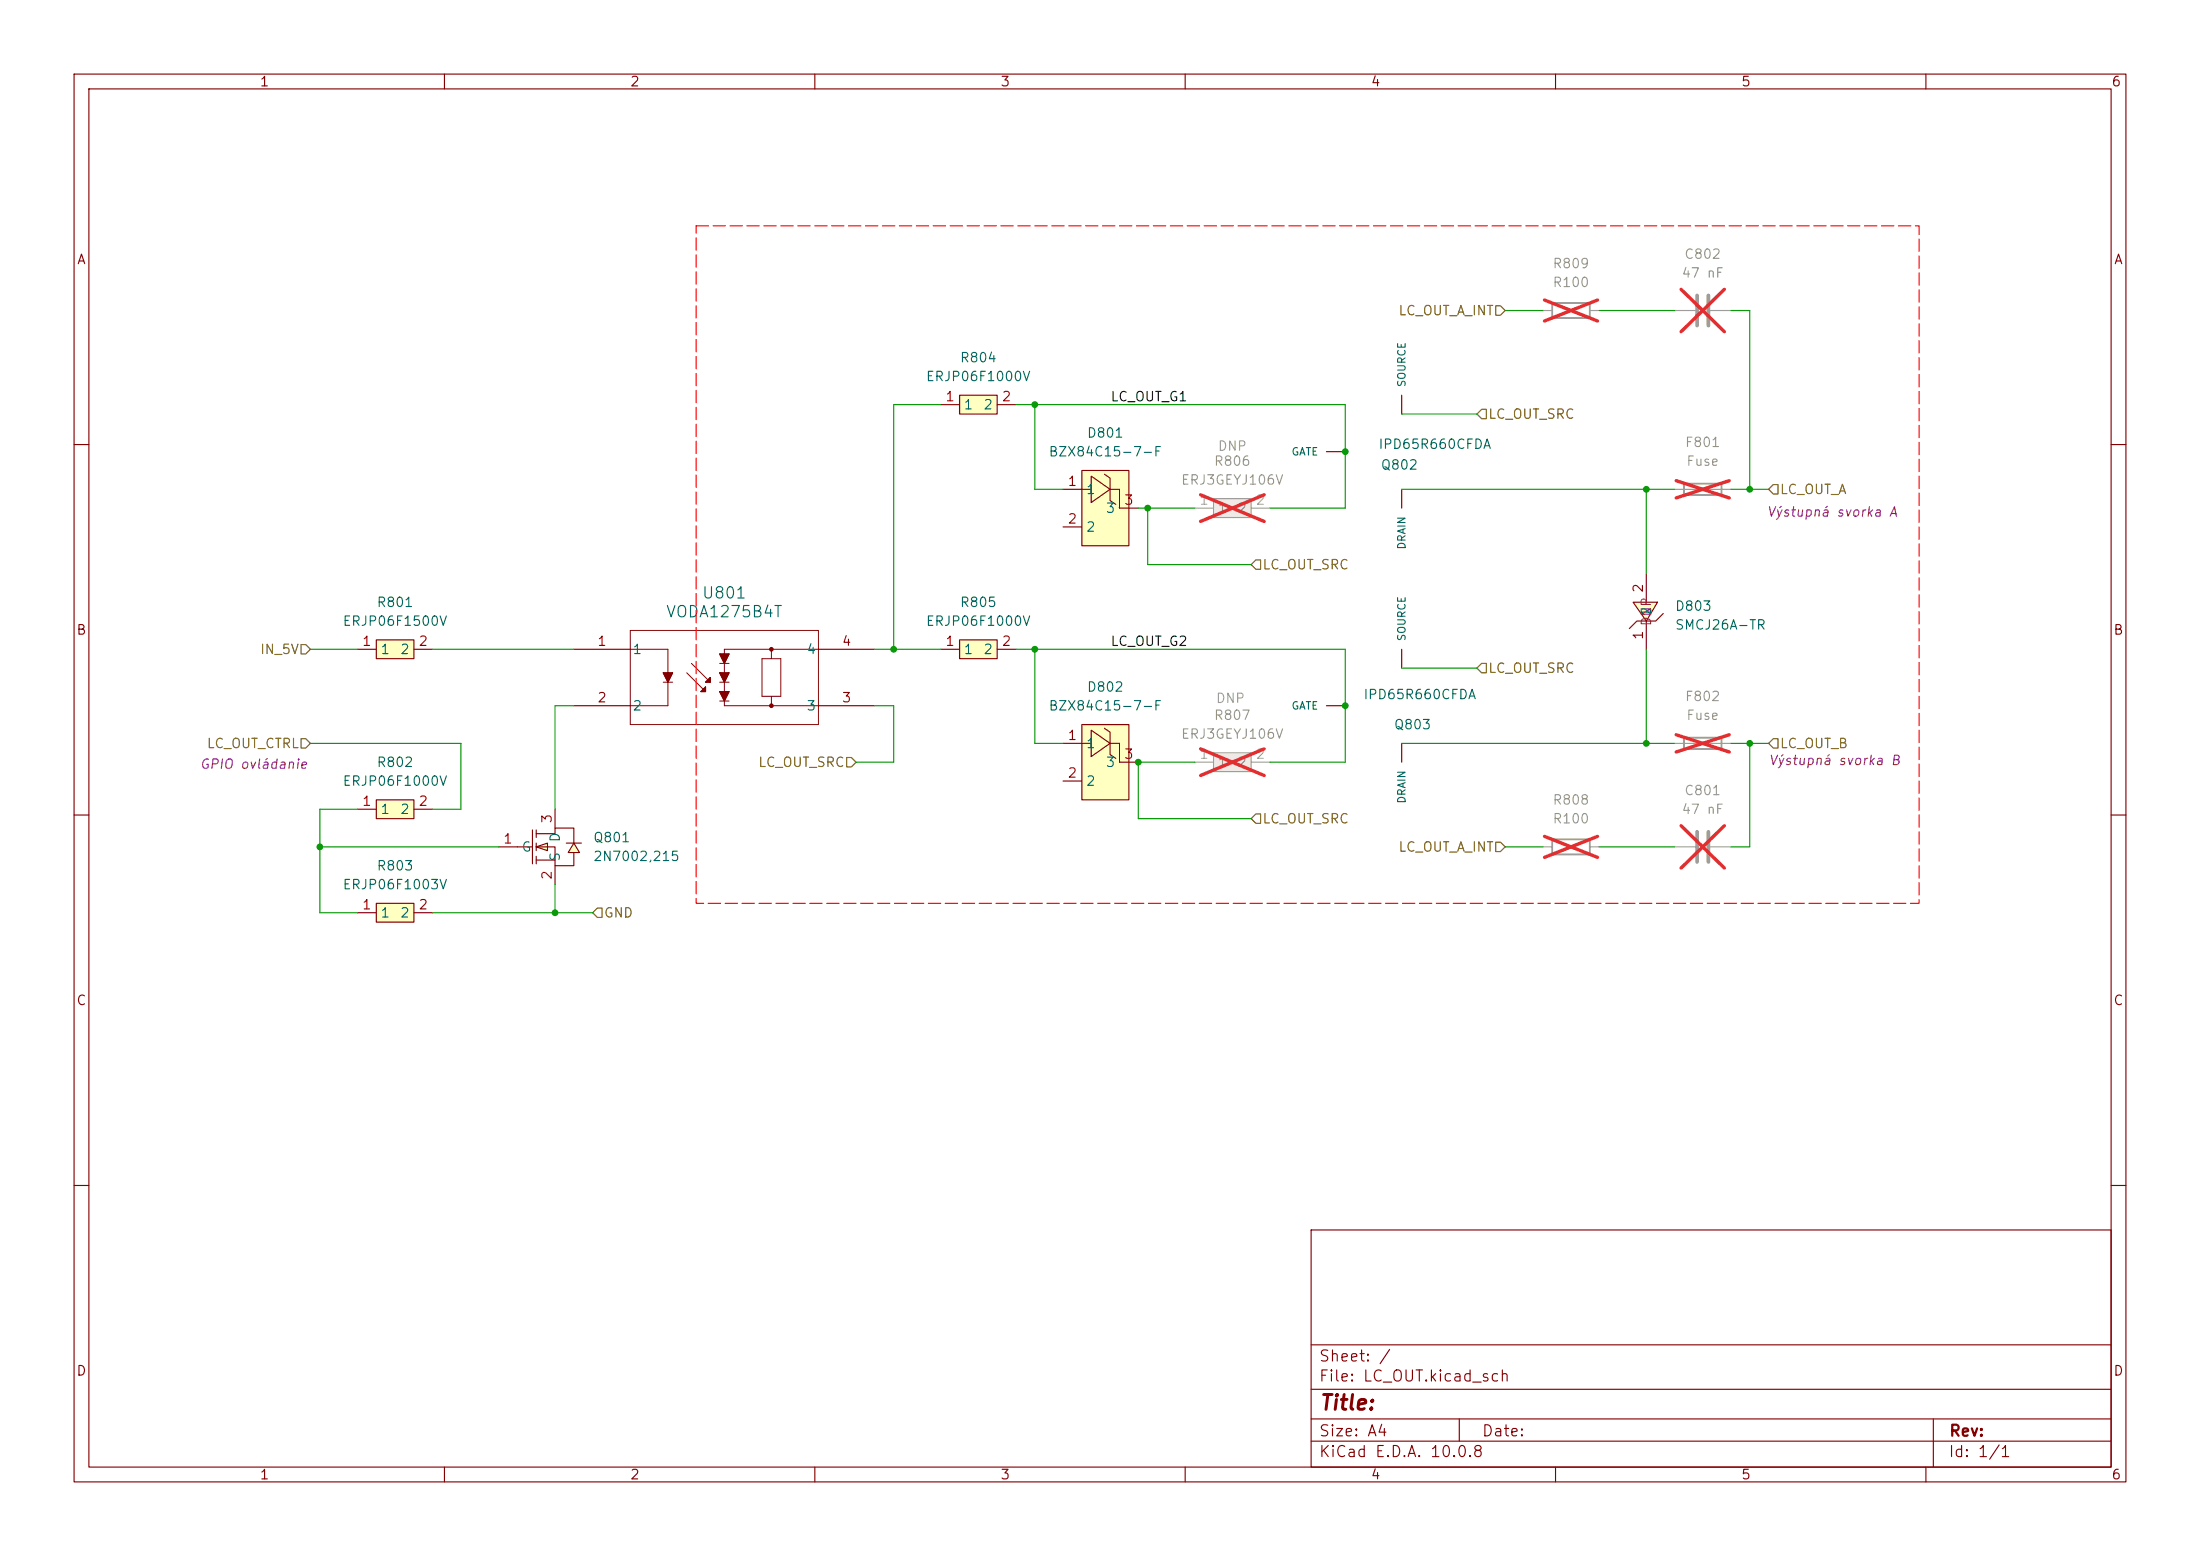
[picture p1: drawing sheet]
<svg xmlns="http://www.w3.org/2000/svg" width="297mm" height="210mm" viewBox="0 0 297 210" stroke-linecap="round" stroke-linejoin="round" font-family="sans-serif">
<g fill="none" stroke="#840000" stroke-width=".15">
<path d="M10 10h277v190h-277zM12 12h273v186h-273zM60 10v2M110 10v2M160 10v2M210 10v2M260 10v2M10 60h2M285 60h2M10 110h2M285 110h2M10 160h2"/>
<path d="M177 166h108v32h-108zM285 160h2M60 198v2M110 198v2M160 198v2M177 194.5h108M177 191.5h108M177 187.5h108M177 181.5h108M197 191.5v3M210 198v2M260 198v2"/>
<path d="M261 191.5v6.5"/>
</g>
<path d="M227.3 65.3h5.1v1.5h-5.1z" fill="none" stroke="#9c9b98" stroke-width=".25"/>
<path d="M226.1 66h7.6" fill="none" stroke="#9c9b98" stroke-width=".15"/>
<path d="M226.3 64.9l7.2 2.3M233.5 64.9l-7.2 2.3" fill="none" stroke="#e12e31" stroke-width=".46"/>
<g fill="#ffffc2">
<path d="M146 63.5h6.4v10.2h-6.4z"/>
<path d="M147.3 64.3l2.6 1.7-2.6 1.8z"/>
</g>
<path d="M143.5 66h3.8M143.5 71.1h2.5M146 63.5h6.4v10.2h-6.4zM147.3 64.3l2.6 1.7-2.6 1.8zM149.1 64l.8 .5v3.1l.7 .5M149.9 66h1.2v2.6h2.6" fill="none" stroke="#840000" stroke-width=".15"/>
<g fill="#ffffc2">
<path d="M146 97.8h6.4v10.2h-6.4z"/>
<path d="M147.3 98.6l2.6 1.7-2.6 1.8z"/>
</g>
<path d="M146 97.8h6.4v10.2h-6.4zM147.3 98.6l2.6 1.7-2.6 1.8zM149.1 98.3l.8 .5v3.1l.7 .5M143.5 100.3h3.8M143.5 105.4h2.5M149.9 100.3h1.2v2.6h2.6" fill="none" stroke="#840000" stroke-width=".15"/>
<path d="M163.8 101.6h5.1v2.5h-5.1z" fill="#ebeae8"/>
<path d="M161.3 102.9h2.5M163.8 101.6h5.1v2.5h-5.1zM168.9 102.9h2.5" fill="none" stroke="#9c9b98" stroke-width=".15"/>
<path d="M162.1 101.1l8.6 3.6M170.7 101.1l-8.6 3.6" fill="none" stroke="#e12e31" stroke-width=".46"/>
<path d="M163.8 67.3h5.1v2.6h-5.1z" fill="#ebeae8"/>
<path d="M161.3 68.6h2.5M163.8 67.3h5.1v2.6h-5.1zM168.9 68.6h2.5" fill="none" stroke="#9c9b98" stroke-width=".15"/>
<path d="M162.1 66.8l8.6 3.6M170.7 66.8l-8.6 3.6" fill="none" stroke="#e12e31" stroke-width=".46"/>
<path d="M129.5 53.3h5.1v2.6h-5.1z" fill="#ffffc2"/>
<path d="M127 54.6h2.5M129.5 53.3h5.1v2.6h-5.1zM134.6 54.6h2.6" fill="none" stroke="#840000" stroke-width=".15"/>
<path d="M50.8 121.9h5.1v2.6h-5.1z" fill="#ffffc2"/>
<path d="M48.3 123.2h2.5M50.8 121.9h5.1v2.6h-5.1zM55.9 123.2h2.5" fill="none" stroke="#840000" stroke-width=".15"/>
<g fill="#ffffc2">
<path d="M72.4 114.3l1.5-.5v1z"/>
<path d="M77.5 113.8l.7 1.3h-1.5z"/>
</g>
<g fill="none" stroke="#840000" stroke-width=".15">
<path d="M67.3 114.3h4.6M71.9 112v4.6M72.4 112.5h2.5v-.7h2.6v2M72.4 114.3l1.5-.5v1zM72.4 114.3h2.5v2.5h2.6v-1.7M72.4 112v1M72.4 113.8v1M72.4 115.6v1M72.4 116.1h2.5M74.9 109.2v2.6M74.9 116.8v2.6M76.5 113.8h2"/>
<path d="M77.5 113.8l.7 1.3h-1.5z"/>
</g>
<path d="M220.5 81.3h3.3l-1.6 2.5z" fill="#ffffc2"/>
<path d="M222.2 77.5v3.8M220.5 81.3h3.3l-1.6 2.5zM222.2 83.8v3.8M224.5 82.8l-1 1h-2.5l-1 1" fill="none" stroke="#840000" stroke-width=".15"/>
<path d="M229.1 112.3v4M230.6 112.3v4" fill="none" stroke="#9c9b98" stroke-width=".51"/>
<path d="M208.3 114.3h1.2M214.6 114.3h1.3M226.1 114.3h2.8M226.1 100.3h7.6M230.9 114.3h2.8" fill="none" stroke="#9c9b98" stroke-width=".15"/>
<path d="M226.3 99.2l7.2 2.3M233.5 99.2l-7.2 2.3M208.5 112.9l7.2 2.8M215.7 112.9l-7.2 2.8M226.9 111.4l5.9 5.8M232.8 111.4l-5.9 5.8" fill="none" stroke="#e12e31" stroke-width=".46"/>
<path d="M227.3 99.6h5.1v1.5h-5.1zM209.5 113.3h5.1v2h-5.1z" fill="none" stroke="#9c9b98" stroke-width=".25"/>
<path d="M50.8 108h5.1v2.5h-5.1z" fill="#ffffc2"/>
<path d="M48.3 109.2h2.5M50.8 108h5.1v2.5h-5.1zM55.9 109.2h2.5" fill="none" stroke="#840000" stroke-width=".15"/>
<path d="M50.8 86.4h5.1v2.5h-5.1z" fill="#ffffc2"/>
<path d="M48.3 87.6h2.5M50.8 86.4h5.1v2.5h-5.1zM55.9 87.6h2.5M179.1 95.3h2.5M189.2 87.6v2.6M189.2 100.3v2.6" fill="none" stroke="#840000" stroke-width=".15"/>
<path d="M229.1 39.9v4M230.6 39.9v4" fill="none" stroke="#9c9b98" stroke-width=".51"/>
<path d="M226.1 41.9h2.8M230.9 41.9h2.8" fill="none" stroke="#9c9b98" stroke-width=".15"/>
<path d="M226.9 39.1l5.9 5.7M232.8 39.1l-5.9 5.7" fill="none" stroke="#e12e31" stroke-width=".46"/>
<g fill="none" stroke="#840000" stroke-width=".14">
<path d="M85.1 85.1v12.7h25.4M85.1 87.6h5.1v7.7h-5.1M89.5 90.8h1.3l-.6 1.3zM89.5 92.1h1.3M92.7 90.8l2.5 2.5M93.3 89.5l2.6 2.6M94.6 93.3l.6-.6v.6zM95.2 92.1l.7-.7v.7zM97.2 90.8h1.2l-.6 1.3zM97.2 92.1h1.2M97.2 93.3h1.2l-.6 1.3zM97.2 88.3h1.2l-.6 1.2z"/>
<path d="M97.2 89.5h1.2M97.2 94.6h1.2M104.1 87.6v1.3M105.4 88.9h-2.5v5.1M110.5 87.6h-12.7v7.7h12.7"/>
</g>
<g fill="#840000" stroke="#840000" stroke-width=".15">
<path d="M89.5 90.8h1.3l-.6 1.3z"/>
<path d="M94.6 93.3l.6-.6v.6z"/>
<path d="M95.2 92.1l.7-.7v.7z"/>
<path d="M97.2 88.3h1.2l-.6 1.2z"/>
<path d="M97.2 90.8h1.2l-.6 1.3z"/>
<path d="M97.2 93.3h1.2l-.6 1.3z"/>
</g>
<circle cx="104.1" cy="87.6" r=".32" fill="#840000"/>
<path d="M104.1 94v1.3" fill="none" stroke="#840000" stroke-width=".14"/>
<circle cx="104.1" cy="95.3" r=".32" fill="#840000"/>
<path d="M85.1 85.1h25.4v12.7M105.4 88.9v5.1h-2.5" fill="none" stroke="#840000" stroke-width=".14"/>
<path d="M189.2 53.3v2.6M179.1 61h2.5M189.2 66v2.6M77.5 87.6h7.6M77.5 95.3h7.6M110.5 87.6h7.6M110.5 95.3h7.6" fill="none" stroke="#840000" stroke-width=".15"/>
<path d="M129.5 86.4h5.1v2.5h-5.1z" fill="#ffffc2"/>
<path d="M127 87.6h2.5M129.5 86.4h5.1v2.5h-5.1zM134.6 87.6h2.6" fill="none" stroke="#840000" stroke-width=".15"/>
<path d="M209.5 40.9h5.1v2h-5.1z" fill="none" stroke="#9c9b98" stroke-width=".25"/>
<path d="M208.3 41.9h1.2M214.6 41.9h1.3" fill="none" stroke="#9c9b98" stroke-width=".15"/>
<path d="M208.5 40.5l7.2 2.8M215.7 40.5l-7.2 2.8" fill="none" stroke="#e12e31" stroke-width=".46"/>
<path d="M200 55.2h.7v1.3h-.7l-.6-.6zM201.9 41.3h.7l.6 .6-.6 .6h-.7zM169.5 75.6h.7v1.2h-.7l-.6-.6zM238.8 66l.6-.6h.6v1.3h-.6zM40.6 99.7h.7l.6 .6-.6 .7h-.7zM40.6 87h.7l.6 .6-.6 .7h-.7zM200 89.5h.7v1.3h-.7l-.6-.6zM114.3 102.2h.6l.7 .7-.7 .6h-.6zM169.5 109.9h.7v1.2h-.7l-.6-.6zM201.9 113.7h.7l.6 .6-.6 .6h-.7zM238.8 100.3l.6-.6h.6v1.3h-.6zM80.6 122.6h.7v1.2h-.7l-.6-.6z" fill="none" stroke="#725600" stroke-width=".15"/>
<g fill="none" stroke="#009600" stroke-width=".15">
<path d="M127 54.6h-6.4v33M137.2 54.6h44.4v14h-10.2M139.7 54.6v11.4h3.8M189.2 55.9h10.2M203.2 41.9h5.1M215.9 41.9h10.2M233.7 41.9h2.5v24.1M153.7 68.6h7.6M154.9 68.6v7.6h14M189.2 66h36.9M222.2 66v11.5M233.7 66h5.1"/>
<path d="M41.9 87.6h6.4M58.4 87.6h19.1M77.5 95.3h-2.6v13.9M118.1 95.3h2.5v7.6h-5M118.1 87.6h8.9M137.2 87.6h44.4v15.3h-10.2M139.7 87.6v12.7h3.8M189.2 90.2h10.2M222.2 87.6v12.7M41.9 100.3h20.3v8.9h-3.8M43.2 114.3h24.1M48.3 109.2h-5.1v14h5.1"/>
<path d="M74.9 119.4v3.8M161.3 102.9h-7.6v7.6h15.2M189.2 100.3h36.9M203.2 114.3h5.1M215.9 114.3h10.2M233.7 100.3h5.1M236.2 100.3v14h-2.5M58.4 123.2h21.6"/>
</g>
<path d="M94 30.5h165.1v91.4h-165.1z" fill="none" stroke="#f00" stroke-width=".15" stroke-dasharray="1.7 .6"/>
<g fill="#009600">
<circle cx="222.2" cy="66" r=".46"/>
<circle cx="222.2" cy="100.3" r=".46"/>
<circle cx="236.2" cy="100.3" r=".46"/>
<circle cx="236.2" cy="66" r=".46"/>
<circle cx="181.6" cy="95.3" r=".46"/>
<circle cx="154.9" cy="68.6" r=".46"/>
<circle cx="139.7" cy="54.6" r=".46"/>
<circle cx="153.7" cy="102.9" r=".46"/>
<circle cx="139.7" cy="87.6" r=".46"/>
<circle cx="43.2" cy="114.3" r=".46"/>
<circle cx="120.6" cy="87.6" r=".46"/>
<circle cx="74.9" cy="123.2" r=".46"/>
<circle cx="181.6" cy="61" r=".46"/>
</g>
<text font-size="2" fill="#840000" x="178" y="190.8">Title:</text>
<g font-size="1.5" fill="#006464">
<text x="89.8" y="83.7">VODA1275B4T</text>
<text x="94.7" y="81.2">U801</text>
</g>
<g font-size="1.5" fill="#840000">
<text x="178" y="184.1">Sheet: /</text>
<text x="178" y="186.8">File: LC_OUT.kicad_sch</text>
<text x="178" y="197">KiCad E.D.A. 10.0.8</text>
<text x="178" y="194.2">Size: A4</text>
<text x="200" y="194.2">Date:</text>
<text x="263" y="197">Id: 1/1</text>
<text x="263" y="194.2">Rev:</text>
</g>
<g font-size="1.3" fill="#840000">
<text x="35" y="12">1</text>
<text x="85" y="12">2</text>
<text x="135" y="12">3</text>
<text x="185" y="12">4</text>
<text x="235" y="12">5</text>
<text x="285" y="12">6</text>
<text x="10.3" y="36">A</text>
<text x="285.3" y="36">A</text>
<text x="10.2" y="86">B</text>
<text x="285.2" y="86">B</text>
<text x="10.2" y="136">C</text>
<text x="285.2" y="136">C</text>
<text x="10.2" y="186">D</text>
<text x="285.2" y="186">D</text>
<text x="35" y="200">1</text>
<text x="85" y="200">2</text>
<text x="135" y="200">3</text>
<text x="185" y="200">4</text>
<text x="235" y="200">5</text>
<text x="285" y="200">6</text>
</g>
<g font-size="1.3" fill="#939391">
<text x="227.3" y="35.3">C802</text>
<text x="209.5" y="36.5">R809</text>
<text x="209.5" y="39.1">R100</text>
<text x="226.9" y="37.8">47 nF</text>
<text x="159.3" y="65.7">ERJ3GEYJ106V</text>
<text x="163.8" y="63.2">R806</text>
<text x="227.4" y="60.7">F801</text>
<text x="227.6" y="63.2">Fuse</text>
<text x="164.3" y="69.5">1</text>
<text x="167" y="69.5">2</text>
<text x="227.4" y="94.9">F802</text>
<text x="159.3" y="100">ERJ3GEYJ106V</text>
<text x="163.8" y="97.5">R807</text>
<text x="227.6" y="97.5">Fuse</text>
<text x="164.3" y="103.8">1</text>
<text x="167" y="103.8">2</text>
<text x="227.3" y="107.6">C801</text>
<text x="209.5" y="108.9">R808</text>
<text x="209.5" y="111.5">R100</text>
<text x="226.9" y="110.2">47 nF</text>
</g>
<g font-size="1.3" fill="#725600">
<text x="188.7" y="42.9">LC_OUT_A_INT</text>
<text x="200.8" y="56.8">LC_OUT_SRC</text>
<text x="240.2" y="67">LC_OUT_A</text>
<text x="170.3" y="77.2">LC_OUT_SRC</text>
<text x="35" y="88.6">IN_5V</text>
<text x="200.8" y="91.1">LC_OUT_SRC</text>
<text x="27.8" y="101.3">LC_OUT_CTRL</text>
<text x="240.2" y="101.3">LC_OUT_B</text>
<text x="102.3" y="103.8">LC_OUT_SRC</text>
<text x="170.3" y="111.5">LC_OUT_SRC</text>
<text x="188.7" y="115.3">LC_OUT_A_INT</text>
<text x="81.4" y="124.2">GND</text>
</g>
<g font-size="1.3" fill="#006464">
<text x="124.9" y="51.8">ERJP06F1000V</text>
<text x="129.5" y="49.2">R804</text>
<text x="130" y="55.6">1</text>
<text x="132.7" y="55.6">2</text>
<text x="146.6" y="59.4">D801</text>
<text x="141.5" y="61.9">BZX84C15-7-F</text>
<text x="186" y="60.9">IPD65R660CFDA</text>
<text x="186.3" y="63.7">Q802</text>
<text x="146.5" y="67">1</text>
<text x="149.2" y="69.5">3</text>
<text x="146.5" y="72.1">2</text>
<text x="50.8" y="82.2">R801</text>
<text x="129.5" y="82.2">R805</text>
<text x="223.2" y="83.3" transform="rotate(-90 223.2 83.3)">1</text>
<text x="223.2" y="83.2" transform="rotate(-90 223.2 83.2)">2</text>
<text x="226" y="82.8">D803</text>
<text x="46.2" y="84.8">ERJP06F1500V</text>
<text x="51.3" y="88.6">1</text>
<text x="53.9" y="88.6">2</text>
<text x="85.3" y="88.6">1</text>
<text x="108.8" y="88.6">4</text>
<text x="124.9" y="84.8">ERJP06F1000V</text>
<text x="130" y="88.6">1</text>
<text x="132.7" y="88.6">2</text>
<text x="226" y="85.3">SMCJ26A-TR</text>
<text x="146.6" y="93.7">D802</text>
<text x="184" y="94.7">IPD65R660CFDA</text>
<text x="85.3" y="96.2">2</text>
<text x="108.8" y="96.2">3</text>
<text x="141.5" y="96.2">BZX84C15-7-F</text>
<text x="146.5" y="101.3">1</text>
<text x="188.1" y="98.8">Q803</text>
<text x="46.2" y="106.4">ERJP06F1000V</text>
<text x="50.8" y="103.8">R802</text>
<text x="146.5" y="106.4">2</text>
<text x="149.2" y="103.8">3</text>
<text x="51.3" y="110.2">1</text>
<text x="53.9" y="110.2">2</text>
<text x="75.9" y="113.8" transform="rotate(-90 75.9 113.8)">D</text>
<text x="80" y="114">Q801</text>
<text x="50.8" y="117.8">R803</text>
<text x="70.3" y="115.3">G</text>
<text x="75.9" y="116.4" transform="rotate(-90 75.9 116.4)">S</text>
<text x="80" y="116.5">2N7002,215</text>
<text x="46.2" y="120.3">ERJP06F1003V</text>
<text x="51.3" y="124.2">1</text>
<text x="53.9" y="124.2">2</text>
</g>
<g font-size="1.3" fill="#a90000">
<text x="127.5" y="54.5">1</text>
<text x="135.2" y="54.5">2</text>
<text x="144" y="65.9">1</text>
<text x="144" y="71">2</text>
<text x="151.7" y="68.4">3</text>
<text x="222.1" y="80.1" transform="rotate(-90 222.1 80.1)">2</text>
<text x="48.8" y="87.5">1</text>
<text x="56.4" y="87.5">2</text>
<text x="80.5" y="87.5">1</text>
<text x="113.6" y="87.5">4</text>
<text x="127.5" y="87.5">1</text>
<text x="135.2" y="87.5">2</text>
<text x="222.1" y="86.5" transform="rotate(-90 222.1 86.5)">1</text>
<text x="80.5" y="95.1">2</text>
<text x="113.6" y="95.1">3</text>
<text x="144" y="100.2">1</text>
<text x="144" y="105.3">2</text>
<text x="151.7" y="102.7">3</text>
<text x="48.8" y="109.1">1</text>
<text x="56.4" y="109.1">2</text>
<text x="74.8" y="111.2" transform="rotate(-90 74.8 111.2)">3</text>
<text x="67.8" y="114.2">1</text>
<text x="74.8" y="118.8" transform="rotate(-90 74.8 118.8)">2</text>
<text x="48.8" y="123.1">1</text>
<text x="56.4" y="123.1">2</text>
</g>
<g font-size="1.3" fill="#0f0f0f">
<text x="149.8" y="54.5">LC_OUT_G1</text>
<text x="149.8" y="87.5">LC_OUT_G2</text>
</g>
<g font-size="1.3" fill="#9c9b98">
<text x="164.3" y="61.2">DNP</text>
<text x="164.1" y="95.2">DNP</text>
</g>
<g font-size="1.3" fill="#a5a4a2">
<text x="161.8" y="68.4">1</text>
<text x="169.4" y="68.4">2</text>
<text x="161.8" y="102.7">1</text>
<text x="169.4" y="102.7">2</text>
</g>
<g font-size="1.3" fill="#840084">
<text x="238.4" y="70.1">Výstupná svorka A</text>
<text x="223.2" y="84.6" transform="rotate(-90 223.2 84.6)">DNP</text>
<text x="26.9" y="104.1">GPIO ovládanie</text>
<text x="238.7" y="103.6">Výstupná svorka B</text>
</g>
<g font-size="1" fill="#006464">
<text x="190" y="52.3" transform="rotate(-90 190 52.3)">SOURCE</text>
<text x="174.3" y="61.7">GATE</text>
<text x="190" y="74.2" transform="rotate(-90 190 74.2)">DRAIN</text>
<text x="190" y="86.6" transform="rotate(-90 190 86.6)">SOURCE</text>
<text x="174.3" y="96">GATE</text>
<text x="190" y="108.5" transform="rotate(-90 190 108.5)">DRAIN</text>
</g>
</svg>
